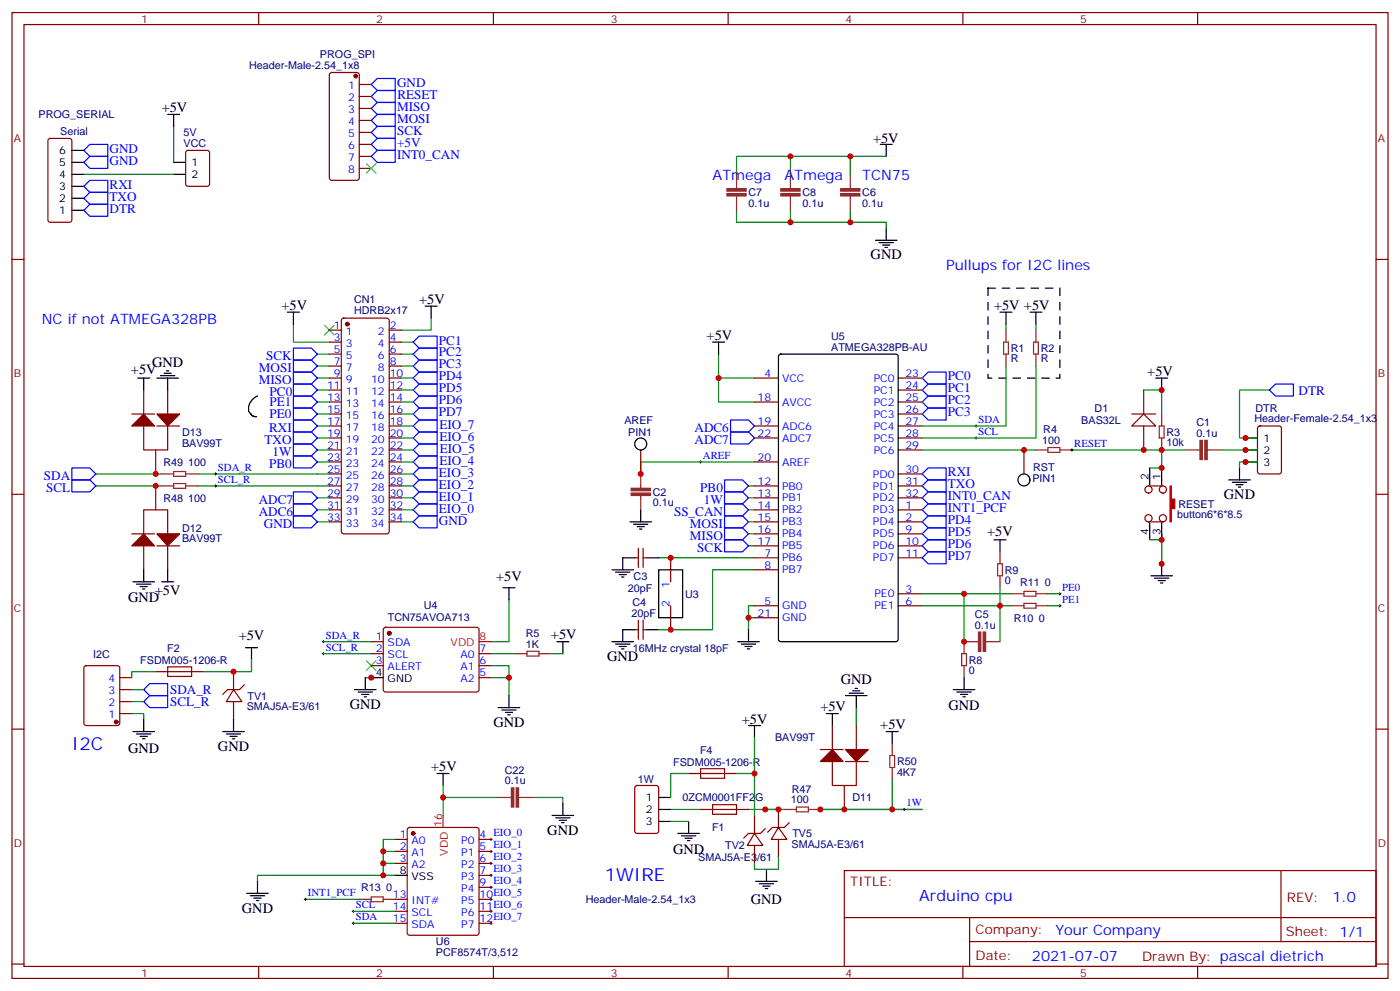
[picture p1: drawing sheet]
<svg xmlns="http://www.w3.org/2000/svg" width="412mm" height="292mm" viewBox="0 0 412 292" stroke-linecap="round" stroke-linejoin="round" font-family="sans-serif">
<g fill="none" stroke="#870000" stroke-width=".35">
<path d="M3.5 3.7h405.4v284.3h-405.4zM7.1 7.2h398.2v277.3h-398.2zM76.2 3.7v3.5M145.3 3.7v3.5M214.5 3.7v3.5M283.6 3.7v3.5M352.8 3.7v3.5M3.5 76.4h3.6M405.3 76.4h3.6M3.5 145.5h3.6M405.3 145.5h3.6M187 164.2h1"/>
<path d="M188 161.4v5.6M189.4 161.4v5.6M189.4 164.2h1.1M197.6 164.2v7.1M197.6 178.3v7.1M187 185.4h1M188 182.6v5.6M189.4 182.6v5.6M189.4 185.4h1.1M3.5 214.7h3.6M405.3 214.7h3.6M248.7 256.3h156.6v28.2h-156.6z"/>
<path d="M377.3 256.3v20.9M248.7 270.1h156.5M285.6 277.2h119.6M285.6 270.1v14.2M3.5 283.8h3.6M76.2 284.5v3.5M145.3 284.5v3.5M214.5 284.5v3.5M283.6 284.5v3.5M352.8 284.5v3.5M405.3 283.8h3.6"/>
</g>
<path d="M206 136h.7M206.4 135.6v.7M287.2 128.9h.7M287.2 125.4h.7M287.5 125.1v.7M287.5 128.6v.7" fill="none" stroke="#000" stroke-width=".29"/>
<g fill="none" stroke="#00f" stroke-width=".35">
<path d="M271.6 118.4l1.8-1.8h5.3v3.5h-5.3zM271.6 114.8l1.8-1.7h5.3v3.5h-5.3zM271.6 111.3l1.8-1.8h5.3v3.6h-5.3zM373.9 114.8l1.8-1.7h5.3v3.5h-5.3zM215.2 127.2h5.3l1.7 1.7-1.7 1.8h-5.3zM215.2 123.6h5.3l1.7 1.8-1.7 1.8h-5.3zM271.6 139.5l1.8-1.7h5.3v3.5h-5.3zM271.6 121.9l1.8-1.8h5.3v3.5h-5.3zM213.4 141.3h5.3l1.8 1.8-1.8 1.7h-5.3zM213.4 144.8h5.3l1.8 1.8-1.8 1.7h-5.3zM213.4 148.3h5.3l1.8 1.8-1.8 1.8h-5.3zM213.4 151.9h5.3l1.8 1.7-1.8 1.8h-5.3z"/>
<path d="M213.4 155.4h5.3l1.8 1.8-1.8 1.7h-5.3zM213.4 158.9h5.3l1.8 1.8-1.8 1.8h-5.3zM271.6 157.2l1.8-1.8h5.3v3.5h-5.3zM271.6 153.6l1.8-1.7h5.3v3.5h-5.3zM271.6 150.1l1.8-1.8h5.3v3.6h-5.3zM271.6 146.6l1.8-1.8h5.3v3.5h-5.3zM271.6 143.1l1.8-1.8h5.3v3.5h-5.3zM271.6 164.2l1.8-1.7h5.3v3.5h-5.3zM271.6 160.7l1.8-1.8h5.3v3.6h-5.3z"/>
</g>
<path d="M291 84.8h21.2v26.5h-21.2z" fill="none" stroke="#000" stroke-width=".35" stroke-dasharray="2.1 2.1"/>
<g fill="none" stroke="#008700" stroke-width=".35">
<path d="M296.3 95.4v1.8M305.2 95.4v1.8M211.7 104.2v14.2h10.5M211.7 111.3h10.5M296.3 107.8v17.6h-24.7M305.2 107.8v21.1h-33.6M336.9 114.8h5.3v7.1M222.2 136h-33.5v3.5M342.2 132.5v5.3M220.5 143.1h1.7M220.5 146.6h1.7M220.5 150.1h1.7"/>
<path d="M220.5 153.6h1.7M220.5 157.2h1.7M342.2 157.2v8.8M194 164.2h28.2M220.5 160.7h1.7M222.2 178.3h-1.7v7.1M222.2 167.7h-12.3v17.7h-15.9M220.5 181.9h1.7"/>
</g>
<g fill="none" stroke="#000" stroke-width=".35">
<path d="M340.4 111.3h3.6M342.2 111.3v3.5M185.6 153.6h6.3M186.6 154.3h4.3M187.7 155h2.1M188.4 155.8h.7M188.7 150.1v3.5M180.3 167.7h6.3M181.3 168.5h4.3M182.4 169.2h2.1M183.1 169.9h.7M187 164.2h-3.6v3.5"/>
<path d="M190.5 164.2h3.5M194 167.7h7.1v14.2h-7.1zM339 169.5h6.4M340.1 170.2h4.2M341.1 170.9h2.2M341.8 171.6h.7M342.2 166v3.5M180.3 188.9h6.3M181.3 189.6h4.3M182.4 190.3h2.1M183.1 191h.7M187 185.4h-3.6v3.5"/>
<path d="M190.5 185.4h3.5M217.3 188.9h6.4M218.4 189.6h4.2M219.4 190.3h2.1M220.1 191h.7M220.5 185.4v3.5"/>
</g>
<g fill="none" stroke="#8c2424" stroke-width=".35">
<path d="M296.3 97.2v3.5M305.2 97.2v3.5M295.6 100.7h1.4v3.5h-1.4zM296.3 104.2v3.6M304.4 100.7h1.5v3.5h-1.5zM305.2 104.2v3.6M188.7 139.5v4.3M305.2 132.5h3.5M308.7 131.8h3.5v1.4h-3.5zM312.2 132.5h3.5M341.5 125.4h1.4v3.5h-1.4zM342.2 121.9v3.5"/>
<path d="M342.2 128.9v3.6M349.2 132.5h4.3M355.6 132.5h4.2M188.7 145.9v4.2"/>
</g>
<g fill="#8c2424" stroke="#8c2424" stroke-width=".35">
<path d="M354.9 129.6h.7v5.7h-.7z"/>
<path d="M353.5 129.6h.7v5.7h-.7z"/>
<path d="M185.9 145.2h5.7v.7h-5.7z"/>
<path d="M185.9 143.8h5.7v.7h-5.7z"/>
</g>
<path d="M333.4 125.4l3.5-3.5 3.5 3.5z" fill="#fff" stroke="#870000" stroke-width=".35"/>
<g fill="none" stroke="#870000" stroke-width=".35">
<path d="M97.2 21.5l.5-.2h7.4l.7 .5v30.6l-.4 .6-7.7 .1-.6-.5-.1-30.6zM105.8 24.9h3.6M105.8 28.4h3.6M105.8 31.9h3.6M105.8 35.5h3.6M105.8 39h3.6M14.3 41l.5-.3h5.7l.6 .5 .1 23.5-.5 .7h-5.9l-.6-.4-.1-23.5zM54.9 44.5l.5-.2h5.6l.7 .4v9.5l-.4 .6-5.9 .1-.7-.5v-9.4zM105.8 42.5h3.6M105.8 46h3.6M105.8 49.6h3.6M42.3 114.8v7.1"/>
<path d="M49.4 114.8v7.1M222.2 111.3h7.1M222.2 118.4h7.1M264.6 111.3h7M264.6 118.4h7M264.6 114.8h7M336.9 114.8v7.1M38.8 121.9h6.7M42.3 125.4v7.1h7.1v-7.1M45.9 132.5v7M46.2 125.4h6.7M222.2 125.4h7.1"/>
<path d="M222.2 128.9h7.1M222.2 136h7.1M264.6 121.9h7M264.6 125.4h7M264.6 128.9h7M264.6 132.5h7M264.6 139.5h7M333.4 121.9h7M336.9 125.4v7.1M370.7 125.6l.4-.2h5.7l.6 .4 .1 13-.5 .7h-5.9l-.6-.4-.1-13zM38.8 157.2h6.7M42.3 157.2v-7.1h7.1v7.1"/>
<path d="M45.9 143.1v7M222.2 143.1h7.1M222.2 146.6h7.1M222.2 150.1h7.1M222.2 153.6h7.1M222.2 157.2h7.1M264.6 143.1h7M264.6 146.6h7M264.6 150.1h7M264.6 153.6h7M264.6 157.2h7M42.3 160.7v7"/>
<path d="M46.2 160.7h6.7M49.4 160.7v7M222.2 178.3h7.1M222.2 160.7h7.1M222.2 164.2h7.1M222.2 167.7h7.1M264.6 178.3h7M264.6 160.7h7M264.6 164.2h7M264.6 174.8h7M24.9 196.2l.5-.2h9.2l.6 .4 .1 16.5-.5 .7h-9.4l-.7-.5v-16.4zM35.3 199.5h3.5"/>
<path d="M109.4 188.9h3.5M109.4 192.4h3.5M109.4 196h3.5M113.1 184.9l.5-.2h27.1l.4 .7-.1 17.9-.6 .4h-27.1l-.4-.7v-17.6zM141.1 192.4h3.5M141.1 196h3.5M141.1 199.5h3.5M222.2 181.9h7.1M35.3 210.1h3.5M35.3 206.6h3.5M35.3 203h3.5M245.2 213.6v7.1"/>
<path d="M252.2 213.6v7.1M187.2 231.5l.5-.3h5.6l.7 .5v13l-.4 .6-5.9 .1-.7-.5v-12.9zM206.4 238.3h14.1M229.3 238.3v5.3M241.7 220.7h6.7M245.2 224.2v7h7v-7M248.7 231.2v7.1M249.1 224.2h6.7M116.4 247.1h3.5M116.4 250.6h3.5M116.4 254.2h3.5M120.2 243.8l.4-.2h19.8l.7 .4v30.6l-.5 .7h-20l-.6-.4-.1-30.6z"/>
<path d="M141.1 247.1h3.5M141.1 250.6h3.5M141.1 254.2h3.5M141.1 257.7h3.5M229.3 243.6l2.5 3.5h-4.6zM229.3 247.1v5.3M232.5 242.2l-1.4 1.4h-3.6l-1.4 1.4M116.4 264.8h3.5M116.4 268.3h3.5M116.4 271.8h3.5M141.1 261.2h3.5M141.1 264.8h3.5"/>
<path d="M141.1 268.3h3.5M141.1 271.8h3.5"/>
</g>
<g fill="none" stroke="#000" stroke-width=".35">
<path d="M49.4 33.7h3.5M51.2 33.7v3.5M21.2 47.8h3.5M21.2 51.3h3.5M21.2 58.4h3.5M21.2 54.9h3.5M21.2 44.3h3.5M51.2 47.8h3.5M51.2 51.3h3.5M259.3 42.5h3.5M261.1 42.5v3.5M21.2 61.9h3.5"/>
<path d="M257.9 70.7h6.3M258.9 71.4h4.3M260 72.1h2.1M260.7 72.8h.7M261.1 67.2v3.5M294.6 91.9h3.5M296.3 91.9v3.5M303.4 91.9h3.5M305.2 91.9v3.5M40.6 111.3h3.5M42.3 111.3v3.5M46.2 111.3h6.4"/>
<path d="M47.3 110.6h4.2M48.3 109.9h2.1M49 109.2h.7M49.4 111.3v3.5M75.8 116.6l-1.5 1-.5 .8a2.63 2.63 0 0 0-.5 2.8l.9 1.1 .7 .4h.7M209.9 100.7h3.5M211.7 100.7v3.5M229.5 104.5l.5-.3h33.9l.6 .5 .1 83.5-.5 .7h-34.1l-.6-.4-.1-83.5zM338.7 137.8v3.5M342.2 137.8v3.5M365.1 137.8v3.5M366.9 128.9h3.5"/>
<path d="M366.9 132.5h3.5M366.9 136h3.5M292.8 158.9h3.5M294.6 158.9v3.6M361.9 141.3h6.4M363 142h4.2M364.1 142.7h2.1M364.8 143.4h.7M39.2 171.3h6.3M40.2 172h4.2M41.3 172.7h2.1M42 173.4h.7"/>
<path d="M42.3 167.7v3.6M47.6 171.3h3.6M49.4 167.7v3.6M148.2 173h3.5M149.9 173v3.6M72.3 190.7h3.5M74.1 190.7v3.5M107.6 199.5v3.5M109.4 199.5h3.5M164 188.9h3.6M165.8 188.9v3.5M284 199.5v3.5"/>
<path d="M39.2 215.4h6.3M40.2 216.1h4.2M41.3 216.8h2.1M42 217.5h.7M42.3 211.8v3.6M104.4 203h6.4M105.5 203.7h4.2M106.5 204.4h2.2M107.2 205.1h.7M146.8 208.3h6.3M147.8 209h4.2M148.9 209.7h2.1"/>
<path d="M149.6 210.4h.7M149.9 204.8v3.5M220.5 213.6h3.5M222.2 213.6v3.5M243.4 210.1h3.5M245.2 210.1v3.5M249.1 204.8h6.3M250.1 204.1h4.3M251.2 203.4h2.1M251.9 202.7h.7M252.2 204.8v3.5M261.1 215.4h3.5"/>
<path d="M262.8 215.4v3.5M280.8 203h6.4M281.9 203.7h4.2M282.9 204.4h2.1M283.6 205.1h.7M128.8 227.7h3.5M130.5 227.7v3.5M165.8 236.5v3.6M194 234.8h3.6M194 238.3h3.6M75.8 259.5v3.5M116.4 257.7h3.5"/>
<path d="M162.6 240.1h6.4M163.7 240.8h4.2M164.7 241.5h2.2M165.5 242.2h.7M194 241.8h3.6M199.7 245.4h6.3M200.7 246.1h4.3M201.8 246.8h2.1M202.5 247.5h.7M202.8 241.8v3.6M222.6 259.5h6.4M225.8 255.9v3.6"/>
<path d="M72.7 263h6.3M73.7 263.7h4.3M74.8 264.4h2.1M75.5 265.1h.7M223.7 260.2h4.2M224.7 260.9h2.1M225.4 261.6h.7"/>
</g>
<g fill="none" stroke="#008700" stroke-width=".35">
<path d="M51.2 37.2v10.6M24.7 51.3h26.5M232.8 46v5.3M250.5 46v5.3M261.1 46h-44.1v5.3M217 61.9v3.5h44.1v1.8M232.8 61.9v3.5M250.5 61.9v3.5M86.4 95.4v5.3h10.6M93.5 118.4h3.5M93.5 114.8h3.5M93.5 111.3h3.5"/>
<path d="M93.5 107.8h3.5M93.5 104.2h3.5M118.2 118.4h3.5M118.2 114.8h3.5M118.2 111.3h3.5M118.2 107.8h3.5M118.2 104.2h3.5M118.2 100.7h3.5M373.9 114.8h-8.8v14.1h5.3M28.2 139.5h19.4M58.2 139.5h38.8M93.5 132.5h3.5"/>
<path d="M93.5 136h3.5M93.5 128.9h3.5M93.5 125.4h3.5M93.5 121.9h3.5M118.2 132.5h3.5M118.2 139.5h3.5M118.2 136h3.5M118.2 128.9h3.5M118.2 125.4h3.5M118.2 121.9h3.5M271.6 132.5h33.6M315.7 132.5h33.5"/>
<path d="M359.8 132.5h10.6M370.4 136h-5.3v1.8M28.2 143.1h19.4M58.2 143.1h38.8M93.5 146.6h3.5M93.5 153.6h3.5M93.5 150.1h3.5M118.2 143.1h3.5M118.2 146.6h3.5M118.2 153.6h3.5M118.2 150.1h3.5M149.9 176.6v12.3h-5.3"/>
<path d="M271.6 174.8h12.4v14.1M271.6 178.3h26.5M284 174.8h14.1M294.6 173v5.3M308.7 178.3h3.5M308.7 174.8h3.5M95.2 192.4h14.2M95.2 188.9h14.2M107.6 199.5h3.5M144.6 196h5.3v8.8M144.6 192.4h7.1M144.6 199.5h5.3"/>
<path d="M162.3 192.4h3.5M38.8 210.1h3.5v1.7M38.8 203h3.5M38.8 206.6h3.5M252.2 208.3v5.3M130.5 234.8h15.9M130.5 231.2v8.9M157 234.8h8.8v1.7M197.6 238.3h8.8M220.5 238.3h8.8M225.4 238.3h5.7M241.7 238.3h29.9"/>
<path d="M262.8 229.5v8.8M116.4 247.1h-3.5v3.5M116.4 250.6h-3.5v3.6M116.4 254.2h-3.5v3.5M116.4 257.7h-40.6v1.8M197.6 241.8h5.2M90 264.8h15.8M104.1 268.3h12.3M104.1 271.8h12.3"/>
</g>
<g fill="none" stroke="#8c2424" stroke-width=".35">
<path d="M217 51.3v4.3M217 57.7v4.2M232.8 51.3v4.3M232.8 57.7v4.2M250.5 51.3v4.3M250.5 57.7v4.2M47.6 139.5h3.6M51.2 138.8h3.5v1.4h-3.5zM54.7 139.5h3.5M47.6 143.1h3.6M51.2 142.3h3.5v1.5h-3.5zM54.7 143.1h3.5"/>
<path d="M293.9 166h1.4v3.5h-1.4zM294.6 162.5v3.5M294.6 169.5v3.5M298.1 178.3h3.5M298.1 174.8h3.5M301.6 177.6h3.6v1.4h-3.6zM301.6 174.1h3.6v1.4h-3.6zM305.2 178.3h3.5M305.2 174.8h3.5M151.7 192.4h3.5M155.2 191.7h3.5v1.4h-3.5zM158.7 192.4h3.6"/>
<path d="M283.3 192.4h1.4v3.6h-1.4zM284 188.9v3.5M284 196v3.5M262.8 218.9v3.5M146.4 234.8h4.2M152.8 234.8h4.2M231.1 238.3h3.5M234.6 237.6h3.5v1.4h-3.5zM238.1 238.3h3.6M262.1 222.4h1.4v3.6h-1.4zM262.8 226v3.5M105.8 264.8h3.6"/>
<path d="M109.4 264.1h3.5v1.4h-3.5zM112.9 264.8h3.5"/>
</g>
<path d="M209.9 236.9h7.1v2.8h-7.1z" fill="none" stroke="#a10000" stroke-width=".35"/>
<g fill="#870000" stroke="#870000" stroke-width=".35">
<path d="M249.1 220.7h6.7l-3.6 3.5z"/>
<path d="M241.7 224.2l3.5-3.5 3.2 3.5z"/>
<path d="M38.8 160.7l3.5-3.5 3.2 3.5z"/>
<path d="M46.2 157.2h6.7l-3.5 3.5z"/>
<path d="M46.2 121.9h6.7l-3.5 3.5z"/>
<path d="M38.8 125.4l3.5-3.5 3.2 3.5z"/>
<circle cx="104.8" cy="22.4" r=".53"/>
<circle cx="114.7" cy="186.4" r=".53"/>
<circle cx="121.7" cy="245.4" r=".53"/>
<circle cx="34.2" cy="212.5" r=".53"/>
</g>
<g fill="none" stroke="#000" stroke-width=".29">
<path d="M315.4 132.5h.7M315.7 132.1v.7M311.9 178.3h.7M311.9 174.8h.7M312.2 174.4v.8M312.2 178v.7M94.9 192.4h.7M94.9 188.9h.7M95.2 188.6v.7M95.2 192.1v.7M266 238.3h.7M266.3 237.9v.8"/>
<path d="M144.3 257.7h.7M144.3 254.2h.7M144.3 250.6h.7M144.3 247.1h.7M144.6 246.8v.7M144.6 250.3v.7M144.6 253.8v.7M144.6 257.4v.7M89.6 264.8h.7M90 264.4v.7M103.7 271.8h.7M103.7 268.3h.7"/>
<path d="M104.1 267.9v.7M104.1 271.5v.7M144.3 271.8h.7M144.3 268.3h.7M144.3 264.8h.7M144.3 261.2h.7M144.6 260.9v.7M144.6 264.4v.7M144.6 267.9v.7M144.6 271.5v.7"/>
</g>
<g fill="none" stroke="#00f" stroke-width=".35">
<path d="M109.4 28.4l1.7-1.8h5.3v3.6h-5.3zM109.4 24.9l1.7-1.8h5.3v3.5h-5.3zM109.4 31.9l1.7-1.7h5.3v3.5h-5.3zM109.4 35.5l1.7-1.8h5.3v3.5h-5.3zM109.4 39l1.7-1.8h5.3v3.5h-5.3zM24.7 44.3l1.8-1.8h5.2v3.5h-5.2zM24.7 54.9l1.8-1.8h5.2v3.5h-5.2zM24.7 58.4l1.8-1.8h5.2v3.5h-5.2zM26.5 46h5.2v3.6h-5.2l-1.8-1.8zM109.4 42.5l1.7-1.8h5.3v3.6h-5.3zM109.4 46l1.7-1.7h5.3v3.5h-5.3zM24.7 61.9l1.8-1.8h5.2v3.6h-5.2z"/>
<path d="M121.7 118.4l1.8-1.8h5.3v3.5h-5.3zM121.7 111.3l1.8-1.8h5.3v3.6h-5.3zM121.7 107.8l1.8-1.8h5.3v3.5h-5.3zM121.7 104.2l1.8-1.7h5.3v3.5h-5.3zM123.5 113.1h5.3v3.5h-5.3l-1.8-1.8zM21.2 137.8h5.3l1.7 1.7-1.7 1.8h-5.3zM121.7 139.5l1.8-1.7h5.3v3.5h-5.3zM121.7 125.4l1.8-1.8h5.3v3.6h-5.3zM121.7 128.9l1.8-1.7h5.3v3.5h-5.3zM121.7 132.5l1.8-1.8h5.3v3.5h-5.3zM121.7 136l1.8-1.8h5.3v3.6h-5.3zM121.7 121.9l1.8-1.8h5.3v3.5h-5.3z"/>
<path d="M21.2 141.3h5.3l1.7 1.8-1.7 1.7h-5.3zM121.7 153.6l1.8-1.7h5.3v3.5h-5.3zM121.7 143.1l1.8-1.8h5.3v3.5h-5.3zM121.7 146.6l1.8-1.8h5.3v3.5h-5.3zM121.7 150.1l1.8-1.8h5.3v3.6h-5.3zM42.3 203l1.8-1.7h5.3v3.5h-5.3zM42.3 206.6l1.8-1.8h5.3v3.5h-5.3z"/>
</g>
<path d="M107.9 48.2l2.9 2.8M110.8 48.2l-2.9 2.8M107.9 194.6l2.9 2.8M110.8 194.6l-2.9 2.8" fill="none" stroke="#3c3" stroke-width=".35"/>
<path d="M141.1 188.9h3.5M130.5 240.1v3.5" fill="none" stroke="#f00" stroke-width=".35"/>
<g fill="#8c2424" stroke="#8c2424" stroke-width=".35">
<path d="M150.6 232h.7v5.6h-.7z"/>
<path d="M152 232h.8v5.6h-.8z"/>
<path d="M214.1 57h5.7v.7h-5.7z"/>
<path d="M214.1 55.6h5.7v.7h-5.7z"/>
<path d="M247.6 57h5.7v.7h-5.7z"/>
<path d="M247.6 55.6h5.7v.7h-5.7z"/>
<path d="M230 57h5.7v.7h-5.7z"/>
<path d="M230 55.6h5.7v.7h-5.7z"/>
</g>
<path d="M344.7 143.1h.3v3.8h1.1v2.9h-1.1v3.8h-.3z" fill="#870000" stroke="#f00" stroke-width=".35"/>
<g fill="none" stroke="#870000" stroke-width=".35">
<path d="M97 97.2h3.5M100.8 93.9l.4-.2h12.7l.7 .4 .1 62.4-.3 .5-.5 .2h-12.7l-.5-.3-.2-.4v-62.1zM114.7 97.2h3.5M97 100.7h3.5M97 104.2h3.5M97 107.8h3.5M97 111.3h3.5M97 114.8h3.5M97 118.4h3.5M114.7 100.7h3.5M114.7 104.2h3.5M114.7 107.8h3.5"/>
<path d="M114.7 111.3h3.5M114.7 114.8h3.5M114.7 118.4h3.5M97 139.5h3.5M97 136h3.5M97 132.5h3.5M97 121.9h3.5M97 128.9h3.5M97 125.4h3.5M114.7 139.5h3.5M114.7 136h3.5M114.7 132.5h3.5"/>
<path d="M114.7 121.9h3.5M114.7 128.9h3.5M114.7 125.4h3.5M188.7 132.5v7M301.6 132.5v7M97 143.1h3.5M97 153.6h3.5M97 150.1h3.5M97 146.6h3.5M114.7 143.1h3.5M114.7 153.6h3.5M114.7 150.1h3.5"/>
<path d="M114.7 146.6h3.5M338.3 143.1h4.2M338.3 153.6h4.2M45.9 197.7h14.1M68.8 197.7v5.3M68.8 203l2.5 3.6h-4.6zM68.8 206.6v5.2M72 201.6l-1.4 1.4h-3.6l-1.4 1.4M202.8 227.7h14.2M222.2 245.4l2.5 3.5h-4.6zM222.2 240.1v5.3M222.2 248.9v5.3"/>
<path d="M225.4 243.9l-1.4 1.5h-3.5l-1.4 1.4"/>
<circle cx="338.3" cy="144.1" r="1.06"/>
<circle cx="338.3" cy="152.6" r="1.06"/>
<circle cx="342.5" cy="144.1" r="1.06"/>
<circle cx="342.5" cy="152.6" r="1.06"/>
</g>
<g fill="none" stroke="#000" stroke-width=".35">
<path d="M84.7 91.9h3.5M86.4 91.9v3.5M125.2 90.1h3.6M127 90.1v3.6M338.7 141.3v1.4M338.7 154v4.9M342.2 141.3v1.4M342.2 154v4.9M65.6 215.4h6.4M66.7 216.1h4.2M67.7 216.8h2.1M68.4 217.5h.7"/>
<path d="M68.8 211.8v3.6"/>
<circle cx="188.7" cy="130.7" r="1.76"/>
<circle cx="301.6" cy="141.3" r="1.76"/>
</g>
<path d="M127 93.7v3.5h-8.8M338.7 137.8h3.5M338.7 158.9h3.5v7.1M294.6 178.3v10.6M45.9 197.7h-7.1v1.8M74.1 194.2v3.5h-14.1M222.2 217.1v10.6h-5.2M202.8 227.7h-5.2v7.1M222.2 227.7v12.4M229.3 252.4v3.5h-7.1v-1.7" fill="none" stroke="#008700" stroke-width=".35"/>
<g fill="none" stroke="#00f" stroke-width=".35">
<path d="M86.4 113.1h5.3l1.8 1.7-1.8 1.8h-5.3zM86.4 116.6h5.3l1.8 1.8-1.8 1.7h-5.3zM86.4 102.5h5.3l1.8 1.7-1.8 1.8h-5.3zM86.4 109.5h5.3l1.8 1.8-1.8 1.8h-5.3zM86.4 106h5.3l1.8 1.8-1.8 1.7h-5.3zM121.7 100.7l1.8-1.7h5.3v3.5h-5.3zM86.4 120.1h5.3l1.8 1.8-1.8 1.7h-5.3zM86.4 123.6h5.3l1.8 1.8-1.8 1.8h-5.3zM86.4 127.2h5.3l1.8 1.7-1.8 1.8h-5.3zM86.4 130.7h5.3l1.8 1.8-1.8 1.7h-5.3zM86.4 134.2h5.3l1.8 1.8-1.8 1.8h-5.3zM86.4 151.9h5.3l1.8 1.7-1.8 1.8h-5.3z"/>
<path d="M86.4 148.3h5.3l1.8 1.8-1.8 1.8h-5.3zM86.4 144.8h5.3l1.8 1.8-1.8 1.7h-5.3z"/>
</g>
<path d="M95.6 95.8l2.8 2.8M98.4 95.8l-2.8 2.8" fill="none" stroke="#3c3" stroke-width=".35"/>
<path d="M284 188.9h4.2M290.3 188.9h4.3" fill="none" stroke="#8c2424" stroke-width=".35"/>
<g fill="#8c2424" stroke="#8c2424" stroke-width=".35">
<path d="M288.2 186.1h.7v5.6h-.7z"/>
<path d="M289.6 186.1h.7v5.6h-.7z"/>
</g>
<path d="M63.1 139.5h.8M63.5 139.2v.7M63.1 143.1h.8M63.5 142.7v.7" fill="none" stroke="#000" stroke-width=".29"/>
<path d="M49.4 196.3h7v2.8h-7zM206.4 226.3h7v2.8h-7z" fill="none" stroke="#a10000" stroke-width=".35"/>
<circle cx="102.3" cy="95.4" r=".53" fill="#870000" stroke="#870000" stroke-width=".35"/>
<g fill="#c00">
<circle cx="211.7" cy="111.3" r=".88"/>
<circle cx="342.2" cy="132.5" r=".88"/>
<circle cx="197.6" cy="164.2" r=".88"/>
<circle cx="197.6" cy="185.4" r=".88"/>
<circle cx="336.9" cy="132.5" r=".88"/>
<circle cx="342.2" cy="114.8" r=".88"/>
<circle cx="229.3" cy="238.3" r=".88"/>
<circle cx="262.8" cy="238.3" r=".88"/>
<circle cx="241.7" cy="238.3" r=".88"/>
<circle cx="248.7" cy="238.3" r=".88"/>
<circle cx="220.5" cy="181.9" r=".88"/>
<circle cx="294.6" cy="178.3" r=".88"/>
<circle cx="45.9" cy="143.1" r=".88"/>
<circle cx="45.9" cy="139.5" r=".88"/>
<circle cx="149.9" cy="199.5" r=".88"/>
<circle cx="109.4" cy="199.5" r=".88"/>
<circle cx="130.5" cy="234.8" r=".88"/>
<circle cx="112.9" cy="250.6" r=".88"/>
<circle cx="112.9" cy="254.2" r=".88"/>
<circle cx="112.9" cy="257.7" r=".88"/>
<circle cx="284" cy="174.8" r=".88"/>
<circle cx="232.8" cy="65.4" r=".88"/>
<circle cx="232.8" cy="46" r=".88"/>
<circle cx="250.5" cy="46" r=".88"/>
<circle cx="250.5" cy="65.4" r=".88"/>
<circle cx="342.2" cy="158.9" r=".88"/>
<circle cx="342.2" cy="137.8" r=".88"/>
<circle cx="342.2" cy="166" r=".88"/>
<circle cx="301.6" cy="132.5" r=".88"/>
<circle cx="188.7" cy="139.5" r=".88"/>
<circle cx="284" cy="188.9" r=".88"/>
<circle cx="366.9" cy="128.9" r=".88"/>
<circle cx="366.9" cy="132.5" r=".88"/>
<circle cx="366.9" cy="136" r=".88"/>
<circle cx="68.8" cy="197.7" r=".88"/>
<circle cx="222.3" cy="227.7" r=".88"/>
<circle cx="225.4" cy="238.3" r=".88"/>
</g>
<g font-size="5.3" fill="#00f">
<text x="21.2" y="220.7">I2C</text>
<text x="178.2" y="259.5">1WIRE</text>
</g>
<text font-size="4.6" fill="#00f" x="270.8" y="265.3">Arduino cpu</text>
<g font-size="4.2">
<text x="47.6" y="33">+5V</text>
<text x="257.2" y="42.1">+5V</text>
<text x="256.5" y="76.4">GND</text>
<text x="123.5" y="89.4">+5V</text>
<text x="82.9" y="91.2">+5V</text>
<text x="292.8" y="91.2">+5V +5V</text>
<text x="208.1" y="100">+5V</text>
<text x="38.6" y="110.2">+5V</text>
<text x="44.8" y="108.1">GND</text>
<text x="338" y="110.6">+5V</text>
<text x="360.5" y="146.9">GND</text>
<text x="290.8" y="157.8">+5V</text>
<text x="146.1" y="171">+5V</text>
<text x="37.8" y="177.3">GND</text>
<text x="45.6" y="175.2">+5V</text>
<text x="70.3" y="188.5">+5V</text>
<text x="162.3" y="188.2">+5V</text>
<text x="178.9" y="194.6">GND</text>
<text x="247.6" y="201.5">GND</text>
<text x="103" y="208.7">GND</text>
<text x="241.7" y="209.4">+5V</text>
<text x="279.4" y="209.1">GND</text>
<text x="145.3" y="214">GND</text>
<text x="218.5" y="213.3">+5V</text>
<text x="259.3" y="214.7">+5V</text>
<text x="37.7" y="221.5">GND</text>
<text x="64.2" y="221">GND</text>
<text x="127" y="227">+5V</text>
<text x="161.2" y="245.7">GND</text>
<text x="198.3" y="251.4">GND</text>
<text x="71.3" y="268.6">GND</text>
<text x="221.2" y="266.1">GND</text>
</g>
<g font-size="4.2" fill="#00f">
<text x="209.9" y="53.1">ATmega</text>
<text x="231.1" y="53.1">ATmega</text>
<text x="254" y="53.1">TCN75</text>
<text x="278.7" y="79.6">Pullups for I2C lines</text>
<text x="12.3" y="95.4">NC if not ATMEGA328PB</text>
<text x="392.5" y="265.6">1.0</text>
<text x="310.9" y="275.1">Your Company</text>
<text x="304" y="282.9">2021-07-07</text>
</g>
<g font-size="3.9" fill="#00f">
<text x="117" y="25.7">GND</text>
<text x="117" y="29.1">RESET</text>
<text x="117" y="32.8">MISO</text>
<text x="117" y="36.3">MOSI</text>
<text x="117" y="39.8">SCK</text>
<text x="32.3" y="45.1">GND</text>
<text x="116.9" y="46.7">INT0_CAN</text>
<text x="117" y="43.4">+5V</text>
<text x="32.3" y="48.7">GND</text>
<text x="32.3" y="55.7">RXI</text>
<text x="32.3" y="59.2">TXO</text>
<text x="32.3" y="62.8">DTR</text>
<text x="129.3" y="101.4">PC1</text>
<text x="78.4" y="106">SCK</text>
<text x="129.3" y="105">PC2</text>
<text x="76.2" y="113.1">MISO</text>
<text x="76.2" y="109.5">MOSI</text>
<text x="129.3" y="112">PD4</text>
<text x="129.3" y="108.5">PC3</text>
<text x="279.2" y="112">PC0</text>
<text x="79.4" y="119.6">PE1</text>
<text x="79.4" y="116.6">PC0</text>
<text x="129.3" y="119.1">PD6</text>
<text x="129.3" y="115.5">PD5</text>
<text x="279.2" y="119.1">PC2</text>
<text x="279.2" y="115.5">PC1</text>
<text x="382.5" y="116.2">DTR</text>
<text x="79.4" y="123.1">PE0</text>
<text x="129.3" y="122.6">PD7</text>
<text x="279.2" y="122.6">PC3</text>
<text x="77.9" y="130.7">TXO</text>
<text x="79.3" y="127.2">RXI</text>
<text x="129.4" y="126.2">EIO_7</text>
<text x="129.4" y="129.7">EIO_6</text>
<text x="204.6" y="130.7">ADC7</text>
<text x="204.6" y="127.2">ADC6</text>
<text x="79.3" y="137.8">PB0</text>
<text x="80.3" y="134.2">1W</text>
<text x="129.4" y="136.8">EIO_4</text>
<text x="129.6" y="133.2">EIO_5</text>
<text x="12.9" y="141.3">SDA</text>
<text x="129.3" y="140.4">EIO_3</text>
<text x="129.3" y="143.9">EIO_2</text>
<text x="279.2" y="143.8">TXO</text>
<text x="279.2" y="140.2">RXI</text>
<text x="13.6" y="144.8">SCL</text>
<text x="76.2" y="148.5">ADC7</text>
<text x="129.3" y="147.4">EIO_1</text>
<text x="206.3" y="144.8">PB0</text>
<text x="207.3" y="148.3">1W</text>
<text x="279.2" y="147.3">INT0_CAN</text>
<text x="76.2" y="152">ADC6</text>
<text x="77.7" y="155.6">GND</text>
<text x="129.3" y="154.5">GND</text>
<text x="129.3" y="151">EIO_0</text>
<text x="198.5" y="151.9">SS_CAN</text>
<text x="203.2" y="155.4">MOSI</text>
<text x="279.2" y="154.3">PD4</text>
<text x="279.2" y="150.8">INT1_PCF</text>
<text x="203.2" y="158.9">MISO</text>
<text x="279.2" y="161.4">PD6</text>
<text x="279.2" y="157.9">PD5</text>
<text x="205.4" y="162.5">SCK</text>
<text x="279.2" y="164.9">PD7</text>
<text x="50.1" y="204.3">SDA_R</text>
<text x="50.1" y="207.8">SCL_R</text>
</g>
<g font-size="3.9" fill="#800">
<text x="250.5" y="260.9">TITLE:</text>
<text x="379.1" y="265.6">REV:</text>
<text x="287.4" y="275.1">Company:</text>
<text x="378.7" y="275.7">Sheet: 1/1</text>
<text x="287.4" y="282.8">Date:</text>
<text x="336.4" y="282.8">Drawn By: pascal dietrich</text>
</g>
<g font-size="3.2" fill="#800">
<text x="41.6" y="6.7">1</text>
<text x="110.8" y="6.7">2</text>
<text x="179.9" y="6.7">3</text>
<text x="249.1" y="6.7">4</text>
<text x="318.2" y="6.7">5</text>
<text x="4.1" y="41.8">A</text>
<text x="405.9" y="41.8">A</text>
<text x="4.1" y="110.9">B</text>
<text x="405.9" y="110.9">B</text>
<text x="4.1" y="180.1">C</text>
<text x="405.9" y="180.1">C</text>
<text x="4.1" y="249.2">D</text>
<text x="405.9" y="249.2">D</text>
<text x="41.6" y="287.5">1</text>
<text x="110.8" y="287.5">2</text>
<text x="179.9" y="287.5">3</text>
<text x="249.1" y="287.5">4</text>
<text x="318.2" y="287.5">5</text>
</g>
<g font-size="3.2" fill="#000080">
<text x="94.3" y="17.2">PROG_SPI</text>
<text x="73.4" y="20.3">Header-Male-2.54_1x8</text>
<text x="11.3" y="34.8">PROG_SERIAL</text>
<text x="17.7" y="39.7">Serial</text>
<text x="54.1" y="40.1">5V</text>
<text x="54.1" y="43.2">VCC</text>
<text x="220.5" y="57.7">C7</text>
<text x="236.4" y="57.7">C8</text>
<text x="254" y="57.7">C6</text>
<text x="220.5" y="60.9">0.1u</text>
<text x="236.4" y="60.9">0.1u</text>
<text x="254" y="60.9">0.1u</text>
<text x="104.3" y="89.3">CN1</text>
<text x="104.3" y="92.5">HDRB2x17</text>
<text x="244.8" y="100">U5</text>
<text x="244.8" y="103.2">ATMEGA328PB-AU</text>
<text x="297.7" y="106.7">R</text>
<text x="297.7" y="103.5">R1</text>
<text x="306.6" y="106.7">R</text>
<text x="306.6" y="103.5">R2</text>
<text x="183.9" y="124.8">AREF</text>
<text x="318.5" y="124.8">BAS32L</text>
<text x="322.4" y="121.3">D1</text>
<text x="352.4" y="125.4">C1</text>
<text x="369.5" y="124.4">Header-Female-2.54_1x3</text>
<text x="369.8" y="121.3">DTR</text>
<text x="53.6" y="131.5">BAV99T</text>
<text x="53.6" y="128.3">D13</text>
<text x="185.1" y="128.3">PIN1</text>
<text x="307" y="130.7">100</text>
<text x="307.3" y="127.6">R4</text>
<text x="343.6" y="131.4">10k</text>
<text x="343.6" y="128.2">R3</text>
<text x="352.4" y="128.6">0.1u</text>
<text x="48.1" y="137.2">R49</text>
<text x="55.5" y="137.2">100</text>
<text x="304.1" y="141.8">PIN1</text>
<text x="304.3" y="138.5">RST</text>
<text x="48.1" y="147.8">R48</text>
<text x="55.5" y="147.8">100</text>
<text x="192.3" y="149">0.1u</text>
<text x="192.3" y="145.9">C2</text>
<text x="347.1" y="149.5">RESET</text>
<text x="346.8" y="152.6">button6*6*8.5</text>
<text x="53.6" y="159.7">BAV99T</text>
<text x="53.6" y="156.5">D12</text>
<text x="186.6" y="170.7">C3</text>
<text x="296" y="172.1">0</text>
<text x="296" y="168.9">R9</text>
<text x="300.5" y="172.4">R11</text>
<text x="307.8" y="172.4">0</text>
<text x="124.8" y="179.4">U4</text>
<text x="185" y="174.2">20pF</text>
<text x="186.3" y="178.3">C4</text>
<text x="201.8" y="175.9">U3</text>
<text x="114.2" y="182.9">TCN75AVOA713</text>
<text x="186" y="181.5">20pF</text>
<text x="287.2" y="185">0.1u</text>
<text x="287.2" y="181.9">C5</text>
<text x="298.6" y="183">R10</text>
<text x="306" y="183">0</text>
<text x="49.2" y="191.9">F2</text>
<text x="154.9" y="190.7">1K</text>
<text x="154.9" y="187.6">R5</text>
<text x="186.4" y="191.8">16MHz crystal 18pF</text>
<text x="27.5" y="193.6">I2C</text>
<text x="41.3" y="195.4">FSDM005-1206-R</text>
<text x="285.4" y="195.4">R8</text>
<text x="285.4" y="198.5">0</text>
<text x="72.7" y="209.1">SMAJ5A-E3/61</text>
<text x="72.9" y="205.9">TV1</text>
<text x="206.2" y="221.8">F4</text>
<text x="228.3" y="218.2">BAV99T</text>
<text x="148.7" y="227.7">C22</text>
<text x="198.3" y="225.4">FSDM005-1206-R</text>
<text x="264.2" y="225.2">R50</text>
<text x="148.7" y="230.9">0.1u</text>
<text x="187.8" y="230.6">1W</text>
<text x="233.2" y="233.4">R47</text>
<text x="264.2" y="228.4">4K7</text>
<text x="201.1" y="235.9">0ZCM0001FF2G</text>
<text x="232.9" y="236.5">100</text>
<text x="251.1" y="235.9">D11</text>
<text x="209.7" y="244.8">F1</text>
<text x="213.6" y="250">TV2</text>
<text x="233.2" y="249.7">SMAJ5A-E3/61</text>
<text x="233.4" y="246.5">TV5</text>
<text x="205.7" y="253.6">SMAJ5A-E3/61</text>
<text x="106.3" y="262.4">R13</text>
<text x="113.7" y="262.4">0</text>
<text x="172.5" y="265.9">Header-Male-2.54_1x3</text>
<text x="128.4" y="281.5">PCF8574T/3,512</text>
<text x="128.4" y="278.3">U6</text>
</g>
<g font-size="3.2" fill="#00f">
<text x="102.5" y="26.3">1</text>
<text x="102.5" y="29.8">2</text>
<text x="102.5" y="33.3">3</text>
<text x="102.5" y="36.9">4</text>
<text x="102.5" y="40.4">5</text>
<text x="102.5" y="43.9">6</text>
<text x="102.5" y="47.4">7</text>
<text x="102.5" y="51">8</text>
<text x="98.4" y="96.8">1</text>
<text x="98.4" y="100.4">3</text>
<text x="101.8" y="98.6">1</text>
<text x="111.3" y="98.6">2</text>
<text x="114.8" y="100.4">4</text>
<text x="114.8" y="96.8">2</text>
<text x="98.4" y="103.9">5</text>
<text x="98.4" y="107.4">7</text>
<text x="101.8" y="102.1">3</text>
<text x="101.8" y="105.7">5</text>
<text x="111.3" y="105.7">6</text>
<text x="111.3" y="102.1">4</text>
<text x="114.8" y="107.4">8</text>
<text x="114.8" y="103.9">6</text>
<text x="98.4" y="110.9">9</text>
<text x="101.8" y="109.2">7</text>
<text x="101.8" y="112.7">9</text>
<text x="109.3" y="112.7">10</text>
<text x="111.3" y="109.2">8</text>
<text x="114.8" y="110.9">10</text>
<text x="225.2" y="110.9">4</text>
<text x="230.4" y="112.4">VCC</text>
<text x="257.4" y="112.4">PC0</text>
<text x="266.7" y="110.9">23</text>
<text x="96.3" y="114.5">11</text>
<text x="96.3" y="118">13</text>
<text x="101.8" y="116.2">11</text>
<text x="101.8" y="119.8">13</text>
<text x="109.3" y="119.8">14</text>
<text x="109.3" y="116.2">12</text>
<text x="114.8" y="118">14</text>
<text x="114.8" y="114.5">12</text>
<text x="223.2" y="118">18</text>
<text x="230.4" y="119.4">AVCC</text>
<text x="257.4" y="115.9">PC1</text>
<text x="257.4" y="119.4">PC2</text>
<text x="266.7" y="114.5">24</text>
<text x="266.7" y="118">25</text>
<text x="96.3" y="121.5">15</text>
<text x="96.3" y="125.1">17</text>
<text x="101.8" y="123.3">15</text>
<text x="109.3" y="123.3">16</text>
<text x="114.8" y="125.1">18</text>
<text x="114.8" y="121.5">16</text>
<text x="223.2" y="125.1">19</text>
<text x="257.4" y="122.9">PC3</text>
<text x="266.7" y="121.5">26</text>
<text x="266.7" y="125.1">27</text>
<text x="288.2" y="124.5">SDA</text>
<text x="96.3" y="128.6">19</text>
<text x="101.8" y="126.8">17</text>
<text x="101.8" y="130.4">19</text>
<text x="109.3" y="130.4">20</text>
<text x="109.3" y="126.8">18</text>
<text x="114.8" y="128.6">20</text>
<text x="223.2" y="128.6">22</text>
<text x="230.4" y="126.5">ADC6</text>
<text x="230.4" y="130">ADC7</text>
<text x="257.4" y="126.5">PC4</text>
<text x="257.4" y="130">PC5</text>
<text x="266.7" y="128.6">28</text>
<text x="288.2" y="128.1">SCL</text>
<text x="316.4" y="131.6">RESET</text>
<text x="96.3" y="132.1">21</text>
<text x="96.3" y="135.6">23</text>
<text x="101.8" y="133.9">21</text>
<text x="101.8" y="137.4">23</text>
<text x="109.3" y="137.4">24</text>
<text x="109.3" y="133.9">22</text>
<text x="114.8" y="135.6">24</text>
<text x="114.8" y="132.1">22</text>
<text x="207.1" y="135.1">AREF</text>
<text x="223.2" y="135.6">20</text>
<text x="230.4" y="137.1">AREF</text>
<text x="257.4" y="133.5">PC6</text>
<text x="266.7" y="132.1">29</text>
<text x="64.2" y="138.6">SDA_R</text>
<text x="64.2" y="142.2">SCL_R</text>
<text x="96.3" y="139.2">25</text>
<text x="96.3" y="142.7">27</text>
<text x="101.8" y="140.9">25</text>
<text x="109.3" y="140.9">26</text>
<text x="114.8" y="142.7">28</text>
<text x="114.8" y="139.2">26</text>
<text x="223.2" y="142.7">12</text>
<text x="257.2" y="140.6">PD0</text>
<text x="266.7" y="139.2">30</text>
<text x="266.7" y="142.7">31</text>
<text x="96.3" y="146.2">29</text>
<text x="96.3" y="149.8">31</text>
<text x="101.8" y="144.5">27</text>
<text x="101.8" y="148">29</text>
<text x="109.3" y="148">30</text>
<text x="109.3" y="144.5">28</text>
<text x="114.8" y="149.8">32</text>
<text x="114.8" y="146.2">30</text>
<text x="223.2" y="146.2">13</text>
<text x="223.2" y="149.8">14</text>
<text x="230.4" y="144.1">PB0</text>
<text x="230.4" y="147.6">PB1</text>
<text x="257.2" y="144.1">PD1</text>
<text x="257.2" y="147.6">PD2</text>
<text x="266.7" y="146.2">32</text>
<text x="266.7" y="149.8">1</text>
<text x="96.3" y="153.3">33</text>
<text x="101.8" y="151.5">31</text>
<text x="101.8" y="155">33</text>
<text x="109.3" y="155">34</text>
<text x="109.3" y="151.5">32</text>
<text x="114.8" y="153.3">34</text>
<text x="223.2" y="153.3">15</text>
<text x="230.4" y="151.2">PB2</text>
<text x="230.4" y="154.7">PB3</text>
<text x="257.2" y="151.2">PD3</text>
<text x="257.2" y="154.7">PD4</text>
<text x="266.7" y="153.3">2</text>
<text x="223.2" y="156.8">16</text>
<text x="223.2" y="160.3">17</text>
<text x="230.4" y="158.2">PB4</text>
<text x="230.4" y="161.7">PB5</text>
<text x="257.2" y="158.2">PD5</text>
<text x="257.2" y="161.7">PD6</text>
<text x="266.7" y="156.8">9</text>
<text x="266.7" y="160.3">10</text>
<text x="225.2" y="163.9">7</text>
<text x="225.2" y="167.4">8</text>
<text x="230.4" y="165.3">PB6</text>
<text x="257.2" y="165.3">PD7</text>
<text x="266.7" y="163.9">11</text>
<text x="197.2" y="173" transform="rotate(-90 197.2 173)">1</text>
<text x="230.4" y="168.8">PB7</text>
<text x="312.9" y="173.9">PE0</text>
<text x="197.2" y="178.6" transform="rotate(-90 197.2 178.6)">2</text>
<text x="225.2" y="178">5</text>
<text x="230.4" y="179.4">GND</text>
<text x="257.6" y="179.4">PE1</text>
<text x="257.6" y="175.9">PE0</text>
<text x="266.7" y="178">6</text>
<text x="266.7" y="174.4">3</text>
<text x="312.9" y="177.4">PE1</text>
<text x="223.2" y="181.5">21</text>
<text x="230.4" y="182.9">GND</text>
<text x="96" y="191.6">SCL_R</text>
<text x="96" y="188">SDA_R</text>
<text x="110.7" y="188.6">1</text>
<text x="114.2" y="190.3">SDA</text>
<text x="110.7" y="192.1">2</text>
<text x="110.7" y="195.6">3</text>
<text x="114.2" y="193.9">SCL</text>
<text x="114.2" y="197.4">ALERT</text>
<text x="135.6" y="197.4">A1</text>
<text x="135.6" y="193.9">A0</text>
<text x="141.3" y="195.6">6</text>
<text x="141.3" y="192.1">7</text>
<text x="32" y="200.9">4</text>
<text x="135.6" y="200.9">A2</text>
<text x="141.3" y="199.1">5</text>
<text x="32" y="208">2</text>
<text x="32" y="204.4">3</text>
<text x="32" y="211.5">1</text>
<text x="267.1" y="237.4">1W</text>
<text x="117.8" y="246.8">1</text>
<text x="117.8" y="250.3">2</text>
<text x="121.2" y="248.5">A0</text>
<text x="135.9" y="248.5">P0</text>
<text x="141.3" y="246.8">4 EIO_0</text>
<text x="141.3" y="250.3">5 EIO_1</text>
<text x="117.8" y="253.8">3</text>
<text x="121.2" y="252.1">A1</text>
<text x="121.2" y="255.6">A2</text>
<text x="135.9" y="252.1">P1</text>
<text x="135.9" y="255.6">P2</text>
<text x="141.3" y="253.8">6 EIO_2</text>
<text x="141.3" y="257.4">7 EIO_3</text>
<text x="90.7" y="263.9">INT1_PCF</text>
<text x="135.9" y="259.1">P3</text>
<text x="135.9" y="262.6">P4</text>
<text x="141.3" y="260.9">9 EIO_4</text>
<text x="104.8" y="267.4">SCL</text>
<text x="115.7" y="264.4">13</text>
<text x="115.7" y="267.9">14</text>
<text x="121.2" y="266.2">INT#</text>
<text x="121.2" y="269.7">SCL</text>
<text x="135.9" y="266.2">P5</text>
<text x="135.9" y="269.7">P6</text>
<text x="141.3" y="264.4">10EIO_5</text>
<text x="141.3" y="267.9">11EIO_6</text>
<text x="104.8" y="270.9">SDA</text>
<text x="115.7" y="271.5">15</text>
<text x="121.2" y="273.2">SDA</text>
<text x="135.9" y="273.2">P7</text>
<text x="141.3" y="271.5">12EIO_7</text>
</g>
<g font-size="3.2">
<text x="17.4" y="45.3">6</text>
<text x="17.4" y="52.4">4</text>
<text x="17.4" y="48.9">5</text>
<text x="56.4" y="48.9">1</text>
<text x="56.4" y="52.4">2</text>
<text x="17.4" y="59.4">2</text>
<text x="17.4" y="55.9">3</text>
<text x="17.4" y="63">1</text>
<text x="372.2" y="130">1</text>
<text x="372.2" y="133.5">2</text>
<text x="372.2" y="137.1">3</text>
<text x="338.3" y="141.3" transform="rotate(-90 338.3 141.3)">2</text>
<text x="341.8" y="141.3" transform="rotate(-90 341.8 141.3)">1</text>
<text x="338.3" y="157.4" transform="rotate(-90 338.3 157.4)">4</text>
<text x="341.8" y="157.4" transform="rotate(-90 341.8 157.4)">3</text>
<text x="110.7" y="199.1">4</text>
<text x="114.2" y="200.9">GND</text>
<text x="190.2" y="235.8">1</text>
<text x="190.2" y="239.4">2</text>
<text x="190.2" y="242.9">3</text>
<text x="117.8" y="257.4">8</text>
<text x="121.2" y="259.1">VSS</text>
</g>
<g font-size="3.2" fill="#f00">
<text x="132.7" y="190.3">VDD</text>
<text x="141.3" y="188.6">8</text>
<text x="130.2" y="243.4" transform="rotate(-90 130.2 243.4)">16</text>
<text x="131.9" y="252" transform="rotate(-90 131.9 252)">VDD</text>
</g>
</svg>
